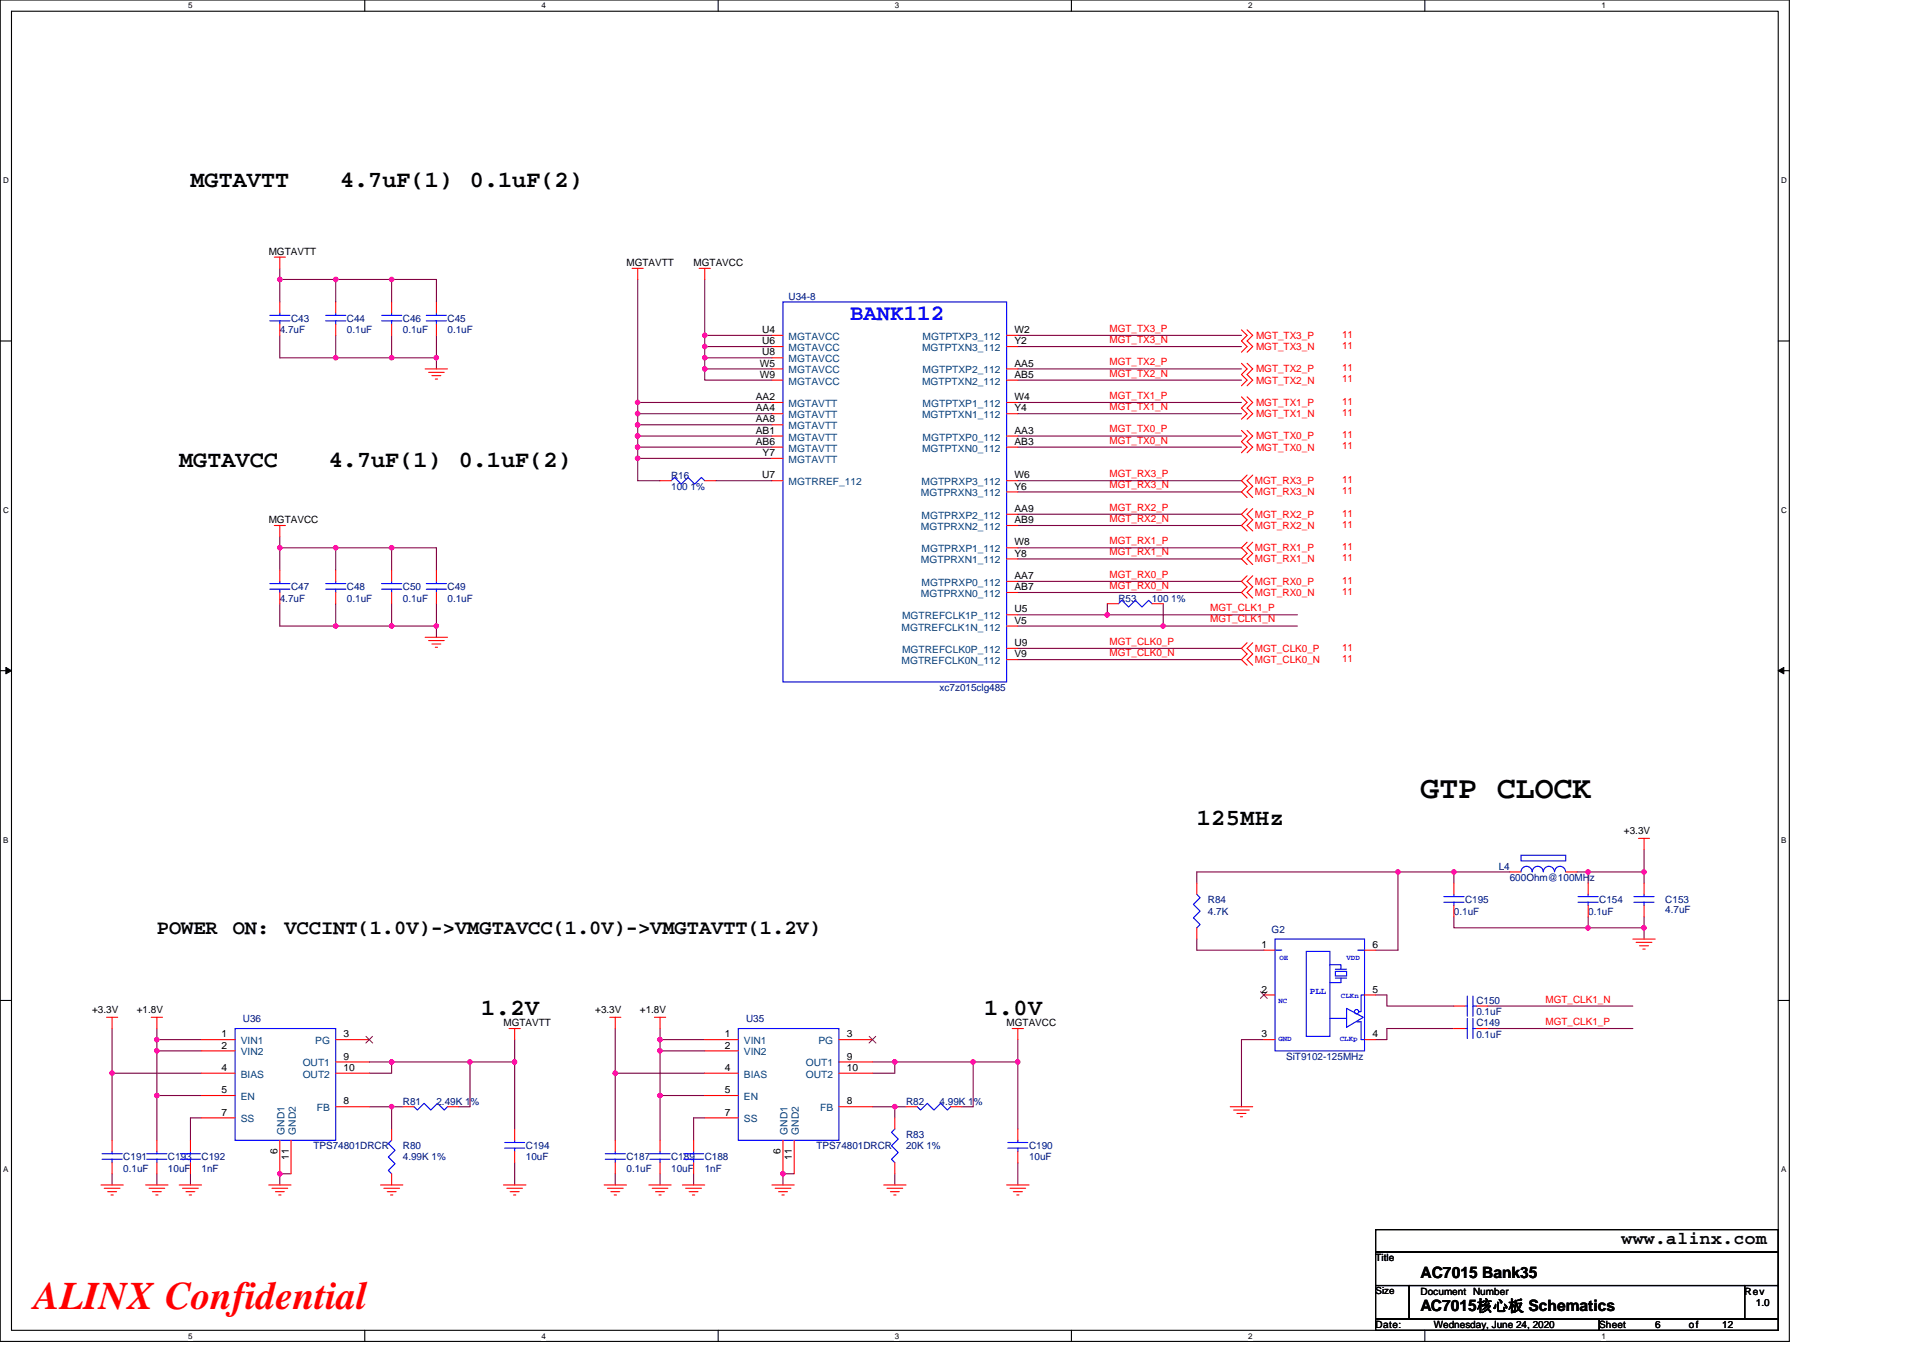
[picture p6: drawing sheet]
<svg xmlns="http://www.w3.org/2000/svg" width="297mm" height="210mm" viewBox="0 0 297 210" stroke-linecap="round" stroke-linejoin="round" font-family="sans-serif">
<path d="M0 0h276.4v207.3h-276.4zM1.8 1.7h272.9v203.8h-272.9z" fill="none" stroke="#000" stroke-width=".17"/>
<g fill="#fff">
<path d="M29.1 .2h.6v1.4h-.6z"/>
<path d="M29.1 205.7h.6v1.4h-.6z"/>
</g>
<path d="M56.3 0v1.7M56.3 205.5v1.8" fill="none" stroke="#000" stroke-width=".17"/>
<g fill="#fff">
<path d="M83.6 .2h.7v1.4h-.7z"/>
<path d="M83.6 205.7h.7v1.4h-.7z"/>
</g>
<path d="M110.9 0v1.7M110.9 205.5v1.8" fill="none" stroke="#000" stroke-width=".17"/>
<g fill="#fff">
<path d="M138.2 .2h.7v1.4h-.7z"/>
<path d="M138.2 205.7h.7v1.4h-.7z"/>
</g>
<path d="M165.5 0v1.7M165.5 205.5v1.8" fill="none" stroke="#000" stroke-width=".17"/>
<g fill="#fff">
<path d="M192.8 .2h.6v1.4h-.6z"/>
<path d="M192.8 205.7h.6v1.4h-.6z"/>
</g>
<path d="M220.1 0v1.7M220.1 205.5v1.8" fill="none" stroke="#000" stroke-width=".17"/>
<g fill="#fff">
<path d="M247.4 .2h.6v1.4h-.6z"/>
<path d="M247.4 205.7h.6v1.4h-.6z"/>
<path d="M.5 27.2h.8v1.4h-.8z"/>
<path d="M275.1 27.2h.9v1.4h-.9z"/>
<path d="M.5 78.1h.8v1.4h-.8z"/>
<path d="M275.1 78.1h.9v1.4h-.9z"/>
</g>
<path d="M0 52.7h1.8M274.7 52.7h1.7" fill="none" stroke="#000" stroke-width=".17"/>
<g fill="#fff">
<path d="M.5 129.1h.8v1.4h-.8z"/>
<path d="M275.1 129.1h.8v1.4h-.8z"/>
</g>
<path d="M0 103.6h1.8M274.7 103.6h1.7" fill="none" stroke="#000" stroke-width=".17"/>
<path d="M.9 103.1l.9 .5-.9 .5zM274.7 103.6l.8-.5v1z" fill="#000" stroke="#000" stroke-width=".15"/>
<g fill="#fff">
<path d="M.5 180h.8v1.4h-.8z"/>
<path d="M275.1 180h.8v1.4h-.8z"/>
</g>
<path d="M0 154.6h1.8M274.7 154.6h1.7M212.5 190h62.2v3.5h-62.2zM212.5 193.5h62.2v5.1h-62.2zM212.5 198.6h5.2v5.2h-5.2zM217.7 198.6h51.8v5.2h-51.8zM269.5 198.6h5.2v5.2h-5.2zM212.5 203.8h34.5v1.7h-34.5zM247 203.8h27.7v1.7h-27.7z" fill="none" stroke="#000" stroke-width=".17"/>
<g fill="none" stroke="#800040" stroke-width=".17">
<path d="M43.2 43.2h8.7M43.2 43.2v3.5M43.2 41.5v1.7M43.2 51.8v3.5h8.7M51.9 55.3h8.6M51.9 43.2h8.6v3.5M51.9 51.8v3.5M51.9 43.2v3.5M60.5 51.8v3.5M60.5 43.2h6.9v3.5M60.5 55.3h6.9M67.4 51.8v3.5"/>
<path d="M67.4 55.3v1.7M98.5 43.2v19h20.7M108.9 43.2v8.6h10.3M108.9 51.8v1.8h10.3M108.9 55.3h10.3M108.9 55.3v1.7h10.3M108.9 57v1.7h10.3M108.9 53.6v1.7M157.2 53.6h34.6M157.2 51.8h34.6M157.2 57h34.6M157.2 58.7h34.6"/>
<path d="M98.5 62.2v1.7h20.7M98.5 67.4h20.7M98.5 69.1h20.7M98.5 67.4v1.7M98.5 70.8v3.5h3.5M98.5 63.9v1.7M98.5 65.6v1.8M98.5 69.1v1.7M98.5 70.8h20.7M98.5 65.6h20.7M110.6 74.3h8.6M157.2 63.9h34.6"/>
<path d="M157.2 62.2h34.6M157.2 69.1h34.6M157.2 67.4h34.6M157.2 76h34.6M157.2 74.3h34.6M157.2 79.5h34.6M43.2 84.6v3.5M43.2 84.6h8.7M43.2 82.9v1.7M43.2 93.3v3.4h8.7M51.9 96.7h8.6M51.9 93.3v3.4"/>
<path d="M51.9 84.6v3.5M51.9 84.6h8.6v3.5M60.5 93.3v3.4M60.5 84.6h6.9v3.5M60.5 96.7h6.9M67.4 93.3v3.4M67.4 96.7v1.8M157.2 81.2h34.6M157.2 86.4h34.6M157.2 84.6h34.6M157.2 91.5h34.6M157.2 89.8h34.6"/>
<path d="M157.2 95h13.8M157.2 96.7h22.5M171 95h29.4M171 93.3v1.7M179.7 96.7h20.7M179.7 93.3v3.4M157.2 101.9h34.6M157.2 100.2h34.6M215.9 134.7h-31v1.8M215.9 134.7h8.7M215.9 134.7v12.1h-3.4M224.6 134.7h8.6"/>
<path d="M224.6 134.7v1.8M243.6 134.7h1.7M245.3 134.7v1.8M245.3 134.7h8.7v1.8M254 131.3v3.4M17.3 158.9v6.9h13.8M24.2 158.9v1.7M95 158.9v6.9h13.9M102 158.9v1.7M184.9 145.1v1.7h10.3M212.5 153.7h1.7v1.7h10.4M224.6 158.9h-10.4v1.7h-1.7"/>
<path d="M224.6 141.6v1.8h20.7M229.8 158.9h22.4M229.8 155.4h22.4M245.3 143.4h8.7M245.3 141.6v1.8M254 141.6v1.8M254 143.4v1.7M17.3 165.8v10.4M24.2 160.6h6.9M24.2 160.6v1.8h6.9M24.2 162.4v6.9h6.9M24.2 169.3v6.9"/>
<path d="M31.1 172.7h-1.7v3.5M57 171h3.5M57 164.1h3.5M60.5 164.1v1.7h-3.5M60.5 164.1h12.1M60.5 171h1.7M60.5 171v3.5M72.6 164.1h6.9M72.6 164.1v6.9h-1.7M79.5 160.6v3.5M79.5 164.1v10.4M79.5 179.6v3.5"/>
<path d="M95 165.8v10.4M102 160.6h6.9M102 160.6v1.8h6.9M102 162.4v6.9h6.9M102 169.3v6.9M108.9 172.7h-1.8v3.5M134.8 171h3.4M134.8 164.1h3.4M138.2 164.1v1.7h-3.4M138.2 164.1h12.1M138.2 171v1.7M138.2 171h1.8"/>
<path d="M150.3 164.1h6.9M150.3 164.1v6.9h-1.7M157.2 160.6v3.5M157.2 164.1v10.4M157.2 179.6v3.5M195.2 160.6h-3.4v10.4M17.3 181.4v1.7M24.2 181.4v1.7M29.4 181.4v1.7M45 181.4h-1.8v1.7M95 181.4v1.7M102 181.4v1.7"/>
<path d="M107.1 181.4v1.7M122.7 181.4h-1.8v1.7M138.2 181.4v1.7"/>
</g>
<g fill="#f0f" stroke="#f0f" stroke-width=".17">
<circle cx="98.5" cy="67.3" r=".34"/>
<circle cx="98.5" cy="70.8" r=".33"/>
<circle cx="98.5" cy="63.9" r=".34"/>
<circle cx="98.5" cy="62.2" r=".33"/>
<circle cx="98.5" cy="65.6" r=".34"/>
<circle cx="98.5" cy="69.1" r=".34"/>
<circle cx="43.2" cy="43.2" r=".34"/>
<circle cx="67.4" cy="55.3" r=".34"/>
<circle cx="51.9" cy="55.3" r=".34"/>
<circle cx="60.5" cy="43.2" r=".34"/>
<circle cx="60.5" cy="55.3" r=".34"/>
<circle cx="51.9" cy="43.2" r=".34"/>
<circle cx="43.2" cy="84.6" r=".34"/>
<circle cx="67.4" cy="96.7" r=".33"/>
<circle cx="60.5" cy="84.6" r=".34"/>
<circle cx="51.9" cy="84.6" r=".34"/>
<circle cx="60.5" cy="96.7" r=".33"/>
<circle cx="51.9" cy="96.7" r=".33"/>
<circle cx="108.9" cy="53.5" r=".33"/>
<circle cx="108.9" cy="51.8" r=".34"/>
<circle cx="108.9" cy="55.3" r=".34"/>
<circle cx="108.9" cy="57" r=".34"/>
<circle cx="60.5" cy="171" r=".34"/>
<circle cx="72.6" cy="164.1" r=".34"/>
<circle cx="138.2" cy="171" r=".34"/>
<circle cx="150.3" cy="164.1" r=".34"/>
<circle cx="101.9" cy="160.6" r=".34"/>
<circle cx="101.9" cy="162.3" r=".34"/>
<circle cx="95" cy="165.8" r=".33"/>
<circle cx="120.9" cy="181.4" r=".34"/>
<circle cx="101.9" cy="169.3" r=".34"/>
<circle cx="157.2" cy="164.1" r=".34"/>
<circle cx="60.5" cy="164.1" r=".34"/>
<circle cx="138.2" cy="164.1" r=".34"/>
<circle cx="24.2" cy="160.6" r=".34"/>
<circle cx="24.2" cy="162.3" r=".34"/>
<circle cx="17.3" cy="165.8" r=".33"/>
<circle cx="43.2" cy="181.4" r=".34"/>
<circle cx="24.2" cy="169.3" r=".34"/>
<circle cx="79.5" cy="164.1" r=".34"/>
<circle cx="253.9" cy="134.7" r=".34"/>
<circle cx="253.9" cy="143.4" r=".34"/>
<circle cx="245.3" cy="143.4" r=".34"/>
<circle cx="224.6" cy="134.7" r=".34"/>
<circle cx="215.9" cy="134.7" r=".34"/>
<circle cx="245.3" cy="134.7" r=".34"/>
<circle cx="171" cy="95" r=".34"/>
<circle cx="179.7" cy="96.7" r=".33"/>
</g>
<g fill="none" stroke="#f00" stroke-width=".17">
<path d="M42.4 39.7h1.7M43.2 39.7v1.8M43.2 46.7v1.7M43.2 50.1v1.7M51.9 46.7v1.7M51.9 50.1v1.7M60.5 46.7v1.7M60.5 50.1v1.7M65.7 57h3.4M66.2 57.5h2.4M66.7 58h1.4M67.2 58.6h.4"/>
<path d="M67.4 46.7v1.7M67.4 50.1v1.7M97.6 41.5h1.8M98.5 41.5v1.7M108 41.5h1.7M108.9 41.5v1.7M119.2 51.8h1.7M119.2 53.6h1.7M119.2 55.3h1.7M119.2 57h1.7M119.2 58.7h1.7M155.5 51.8h1.7"/>
<path d="M155.5 53.6h1.7M155.5 57h1.7M155.5 58.7h1.7M191.8 51l.8 .8-.8 .9 .8 .9-.8 .8M191.8 56.1l.8 .9-.8 .9 .8 .8-.8 .9M192.6 51l.9 .8-.9 .9 .9 .9-.9 .8M192.6 56.1l.9 .9-.9 .9 .9 .8-.9 .9M102 74.3h1.7M108.9 74.3h1.7M119.2 74.3h1.7M119.2 62.2h1.7M119.2 63.9h1.7"/>
<path d="M119.2 65.6h1.7M119.2 67.4h1.7M119.2 69.1h1.7M119.2 70.8h1.7M155.5 79.5h1.7M155.5 74.3h1.7M155.5 67.4h1.7M155.5 62.2h1.7M155.5 76h1.7M155.5 69.1h1.7M155.5 63.9h1.7M191.8 61.3l.8 .9-.8 .9 .8 .8-.8 .9"/>
<path d="M191.8 66.5l.8 .9-.8 .8 .8 .9-.8 .9M192.6 61.3l.9 .9-.9 .9 .9 .8-.9 .9M192.6 66.5l.9 .9-.9 .8 .9 .9-.9 .9M192.6 73.4l-.8 .9 .8 .8-.8 .9 .8 .9M192.6 78.6l-.8 .9 .8 .8-.8 .9 .8 .8M193.5 73.4l-.9 .9 .9 .8-.9 .9 .9 .9M193.5 78.6l-.9 .9 .9 .8-.9 .9 .9 .8M42.4 81.2h1.7M43.2 81.2v1.7M43.2 88.1v1.7M43.2 91.5v1.8M51.9 88.1v1.7"/>
<path d="M51.9 91.5v1.8M60.5 88.1v1.7M60.5 91.5v1.8M65.7 98.5h3.4M66.2 99h2.4M66.7 99.5h1.4M67.4 88.1v1.7M67.4 91.5v1.8M155.5 91.5h1.7M155.5 84.6h1.7M155.5 89.8h1.7M155.5 96.7h1.7"/>
<path d="M155.5 95h1.7M155.5 81.2h1.7M155.5 86.4h1.7M171 93.3h1.8M177.9 93.3h1.8M192.6 83.8l-.8 .8 .8 .9-.8 .9 .8 .8M192.6 89l-.8 .8 .8 .9-.8 .8 .8 .9M192.6 99.3l-.8 .9 .8 .8-.8 .9 .8 .9M193.5 83.8l-.9 .8 .9 .9-.9 .9 .9 .8M193.5 89l-.9 .8 .9 .9-.9 .8 .9 .9M193.5 99.3l-.9 .9 .9 .8-.9 .9 .9 .9M67.2 100h.4"/>
<path d="M155.5 100.2h1.7M155.5 101.9h1.7M184.9 136.5v1.7M224.6 136.5v1.7M224.6 139.9v1.7M233.2 134.7h1.7M241.8 134.7h1.8M245.3 136.5v1.7M245.3 139.9v1.7M253.1 129.5h1.7M254 136.5v1.7M254 139.9v1.7"/>
<path d="M254 129.5v1.8M16.5 157.2h1.7M17.3 157.2v1.7M23.4 157.2h1.7M24.2 157.2v1.7M78.6 158.9h1.8M79.5 158.9v1.7M94.2 157.2h1.7M95 157.2v1.7M101.1 157.2h1.7M102 157.2v1.7M156.4 158.9h1.7"/>
<path d="M157.2 158.9v1.7M184.9 143.4v1.7M195.2 146.8h1.8M195.2 153.7h1.8M210.8 153.7h1.7M210.8 146.8h1.7M224.6 155.4h1.7M224.6 158.9h1.7M228 155.4h1.8M228 158.9h1.8M252.2 145.1h3.5M252.7 145.6h2.5"/>
<path d="M253.3 146.1h1.3M253.8 146.6h.3M17.3 176.2v1.7M17.3 179.6v1.8M24.2 176.2v1.7M24.2 179.6v1.8M29.4 176.2v1.7M29.4 179.6v1.8M31.1 160.6h5.2M31.1 162.4h5.2M31.1 165.8h5.2M31.1 169.3h5.2"/>
<path d="M31.1 172.7h5.2M43.2 176.2v5.2M45 176.2v5.2M51.9 171h5.1M51.9 164.1h5.1M51.9 165.8h5.1M51.9 160.6h5.1M60.5 174.5v1.7M62.2 171h1.8M69.1 171h1.8M79.5 174.5v1.7M79.5 177.9v1.7"/>
<path d="M95 176.2v1.7M95 179.6v1.8M102 176.2v1.7M102 179.6v1.8M107.1 176.2v1.7M107.1 179.6v1.8M108.9 160.6h5.1M108.9 162.4h5.1M108.9 165.8h5.1M108.9 169.3h5.1M108.9 172.7h5.1M120.9 176.2v5.2"/>
<path d="M122.7 176.2v5.2M129.6 171h5.2M129.6 164.1h5.2M129.6 165.8h5.2M129.6 160.6h5.2M138.2 179.6v1.8M138.2 172.7v1.8M140 171h1.7M146.9 171h1.7M157.2 174.5v1.7M157.2 177.9v1.7M190 171h3.5"/>
<path d="M190.6 171.5h2.4M191.1 172h1.4M191.6 172.6h.3M195.2 160.6h1.8M210.8 160.6h1.7M15.6 183.1h3.4M16.1 183.6h2.4M16.6 184.1h1.4M17.1 184.6h.4M22.5 183.1h3.4M23 183.6h2.4M23.5 184.1h1.4"/>
<path d="M24.1 184.6h.3M27.7 183.1h3.4M28.2 183.6h2.4M28.7 184.1h1.4M29.2 184.6h.4M41.5 183.1h3.5M42 183.6h2.4M42.5 184.1h1.4M43 184.6h.4M58.8 183.1h3.4M59.3 183.6h2.4M59.8 184.1h1.4"/>
<path d="M60.3 184.6h.4M60.5 181.4v1.7M77.8 183.1h3.4M78.3 183.6h2.4M78.8 184.1h1.4M79.3 184.6h.4M93.3 183.1h3.5M93.8 183.6h2.5M94.4 184.1h1.3M94.9 184.6h.3M100.2 183.1h3.5M100.8 183.6h2.4"/>
<path d="M101.3 184.1h1.3M101.8 184.6h.3M105.4 183.1h3.5M105.9 183.6h2.4M106.4 184.1h1.4M107 184.6h.3M119.2 183.1h3.5M119.7 183.6h2.5M120.3 184.1h1.3M120.8 184.6h.3M136.5 183.1h3.5M137 183.6h2.4"/>
<path d="M137.5 184.1h1.4M138 184.6h.4M155.5 183.1h3.5M156 183.6h2.4M156.5 184.1h1.4M157.1 184.6h.3"/>
</g>
<g fill="none" stroke="#00f" stroke-width=".17">
<path d="M41.7 49.6h3.1M41.7 48.7h3.1M43.2 48.4v.3M43.2 49.6v.5M50.3 49.6h3.1M50.3 48.7h3.1M51.9 48.4v.3M51.9 49.6v.5M58.9 49.6h3.2M58.9 48.7h3.2M60.5 48.4v.3M60.5 49.6v.5"/>
<path d="M65.8 49.6h3.2M65.8 48.7h3.2M67.4 48.4v.3M67.4 49.6v.5M120.9 46.7h34.6v58.7h-34.6zM103.7 74.3l.5-.5 1 1 1.1-1 1 1 1-1 .6 .5M41.7 91h3.1M41.7 90.2h3.1M43.2 89.8v.4M43.2 91v.5M50.3 91h3.1M50.3 90.2h3.1"/>
<path d="M51.9 89.8v.4M51.9 91v.5M58.9 91h3.2M58.9 90.2h3.2M60.5 89.8v.4M60.5 91v.5M65.8 91h3.2M65.8 90.2h3.2M67.4 89.8v.4M67.4 91v.5M172.8 93.3l.5-.5 1 1 1.1-1 1 1 1-1 .5 .5M184.9 138.2l.5 .5-1.1 1 1.1 1.1-1.1 1 1.1 1.1-.5 .5"/>
<path d="M223 139.4h3.1M223 138.5h3.1M224.6 138.2v.3M224.6 139.4v.5M234.9 132.1h6.9v.9h-6.9zM236.7 134.7a.86 .86 0 0 0-.9-.8 .86 .86 0 0 0-.9 .8M241.8 134.7a.86 .86 0 0 0-.8-.8 .86 .86 0 0 0-.9 .8 .87 .87 0 0 0-.9-.8 .87 .87 0 0 0-.8 .8 .85 .85 0 0 0-.9-.8 .85 .85 0 0 0-.8 .8M243.8 139.4h3.1M243.8 138.5h3.1M245.3 138.2v.3M245.3 139.4v.5M252.4 139.4h3.1"/>
<path d="M252.4 138.5h3.1M254 138.2v.3M254 139.4v.5M36.3 158.9h15.6v17.3h-15.6zM114 158.9h15.6v17.3h-15.6zM197 145.1h13.8v17.3h-13.8zM197 146.8h1M201.8 147h3.6v13.1h-3.6zM205.4 149.1h1.7v.7M205.4 157.4h2.6M206.3 150.1h1.7v.7h-1.7zM206.3 149.8h1.7"/>
<path d="M206.3 151.1h1.7M207.1 151.1v.7h-1.7M208 155.8l2.6 1.4-2.6 1.5zM209.5 157.9h.7v2.7h.6M209.7 146.8h1.1M210.8 153.7h-.6v2.6h-.3M226.3 155.4h.3M226.3 158.9h.3M226.6 153.9v3.1M226.6 157.4v3.1M227.5 153.9v3.1M227.5 155.4h.5"/>
<path d="M227.5 157.4v3.1M227.5 158.9h.5M15.8 179.1h3.1M15.8 178.3h3.1M17.3 177.9v.4M17.3 179.1v.5M22.7 179.1h3.1M22.7 178.3h3.1M24.2 177.9v.4M24.2 179.1v.5M27.9 179.1h3.1M27.9 178.3h3.1"/>
<path d="M29.4 177.9v.4M29.4 179.1v.5M60.5 176.2l-.5 .5 1 1-1 1.1 1 1-1 1 .5 .6M64 171l.5 .5 1-1 1 1 1.1-1 1 1 .5-.5M78 177.4h3M78 176.5h3M79.5 176.2v.3M79.5 177.4v.5M93.5 179.1h3.1M93.5 178.3h3.1M95 177.9v.4M95 179.1v.5"/>
<path d="M100.4 179.1h3.1M100.4 178.3h3.1M102 177.9v.4M102 179.1v.5M105.6 179.1h3.1M105.6 178.3h3.1M107.1 177.9v.4M107.1 179.1v.5M138.2 174.5l-.5 .5 1 1-1 1 1 1.1-1 1 .5 .5M141.7 171l.5 .5 1-1 1.1 1 1-1 1 1 .6-.5M155.7 177.4h3.1M155.7 176.5h3.1"/>
<path d="M157.2 176.2v.3M157.2 177.4v.5"/>
<circle cx="209.5" cy="156.3" r=".34"/>
</g>
<path d="M194.7 153.2l1 1.1M195.7 153.2l-1 1.1M56.5 160.1l1.1 1.1M57.5 160.1l-1 1.1M134.3 160.1l1 1.1M135.3 160.1l-1.1 1.1" fill="none" stroke="#804000" stroke-width=".15"/>
<text font-size="6" fill="#f00" x="5.2" y="202.3">ALINX Confidential</text>
<text font-size="4.9" x="219.4" y="123.3">GTP CLOCK</text>
<g font-size="3.6">
<text x="29.4" y="28.9">MGTAVTT</text>
<text x="52.5" y="28.9">4.7uF(1)</text>
<text x="72.6" y="28.9">0.1uF(2)</text>
<text x="27.7" y="72.1">MGTAVCC</text>
<text x="50.8" y="72.1">4.7uF(1)</text>
<text x="70.9" y="72.1">0.1uF(2)</text>
<text x="184.9" y="127.4">125MHz</text>
<text x="74.3" y="156.8">1.2V</text>
<text x="152" y="156.8">1.0V</text>
</g>
<text font-size="3.4" fill="#00f" x="131.3" y="49.5">BANK112</text>
<g font-size="3.2">
<text x="24.2" y="144.3">POWER</text>
<text x="36" y="144.3">ON:</text>
<text x="43.9" y="144.3">VCCINT(1.0V)-&gt;VMGTAVCC(1.0V)-&gt;VMGTAVTT(1.2V)</text>
</g>
<text font-size="2.8" x="250.5" y="192.3">www.alinx.com</text>
<g font-size="2.4">
<text x="219.4" y="197.4">AC7015 Bank35</text>
<text x="219.4" y="202.6">AC7015核心板 Schematics</text>
</g>
<g font-size="1.5">
<text x="41.5" y="39.4">MGTAVTT</text>
<text x="96.8" y="41.1">MGTAVTT</text>
<text x="107.1" y="41.1">MGTAVCC</text>
<text x="117.7" y="51.5">U4</text>
<text x="117.7" y="53.2">U6</text>
<text x="156.7" y="51.5">W2</text>
<text x="156.7" y="53.2">Y2</text>
<text x="117.3" y="56.6">W5</text>
<text x="117.3" y="58.4">W9</text>
<text x="117.7" y="54.9">U8</text>
<text x="156.7" y="56.6">AA5</text>
<text x="156.7" y="58.4">AB5</text>
<text x="116.7" y="61.8">AA2</text>
<text x="116.7" y="63.6">AA4</text>
<text x="116.7" y="65.3">AA8</text>
<text x="156.7" y="61.8">W4</text>
<text x="156.7" y="63.6">Y4</text>
<text x="116.7" y="67">AB1</text>
<text x="116.7" y="68.7">AB6</text>
<text x="117.8" y="70.5">Y7</text>
<text x="156.7" y="67">AA3</text>
<text x="156.7" y="68.7">AB3</text>
<text x="117.7" y="73.9">U7</text>
<text x="156.7" y="75.6">Y6</text>
<text x="156.7" y="73.9">W6</text>
<text x="41.5" y="80.9">MGTAVCC</text>
<text x="156.7" y="80.8">AB9</text>
<text x="156.7" y="79.1">AA9</text>
<text x="156.7" y="86">Y8</text>
<text x="156.7" y="84.3">W8</text>
<text x="156.7" y="89.5">AA7</text>
<text x="156.7" y="94.6">U5</text>
<text x="156.7" y="91.2">AB7</text>
<text x="156.7" y="101.6">V9</text>
<text x="156.7" y="96.4">V5</text>
<text x="156.7" y="99.8">U9</text>
<text x="250.8" y="128.9">+3.3V</text>
<text x="194.9" y="146.5">1</text>
<text x="212" y="146.5">6</text>
<text x="194.9" y="153.4">2</text>
<text x="212" y="153.4">5</text>
<text x="14.2" y="156.5">+3.3V</text>
<text x="21.1" y="156.5">+1.8V</text>
<text x="34.2" y="160.3">1</text>
<text x="53.1" y="160.3">3</text>
<text x="77.8" y="158.6">MGTAVTT</text>
<text x="91.9" y="156.5">+3.3V</text>
<text x="98.8" y="156.5">+1.8V</text>
<text x="111.9" y="160.3">1</text>
<text x="130.8" y="160.3">3</text>
<text x="155.5" y="158.6">MGTAVCC</text>
<text x="194.9" y="160.3">3</text>
<text x="212" y="160.3">4</text>
<text x="34.2" y="162">2</text>
<text x="34.2" y="165.5">4</text>
<text x="53.1" y="163.7">9</text>
<text x="53.1" y="165.5">10</text>
<text x="111.9" y="162">2</text>
<text x="111.9" y="165.5">4</text>
<text x="130.8" y="163.7">9</text>
<text x="130.8" y="165.5">10</text>
<text x="34.2" y="168.9">5</text>
<text x="34.2" y="172.4">7</text>
<text x="53.1" y="170.6">8</text>
<text x="111.9" y="168.9">5</text>
<text x="111.9" y="172.4">7</text>
<text x="130.8" y="170.6">8</text>
<text x="42.9" y="178.3" transform="rotate(-90 42.9 178.3)">6</text>
<text x="44.6" y="179.2" transform="rotate(-90 44.6 179.2)">11</text>
<text x="120.6" y="178.3" transform="rotate(-90 120.6 178.3)">6</text>
<text x="122.3" y="179.2" transform="rotate(-90 122.3 179.2)">11</text>
<text x="212.5" y="194.9">Title</text>
<text x="212.5" y="200">Size</text>
<text x="219.4" y="200">Document Number</text>
<text x="269.5" y="200">Rev</text>
<text x="271.2" y="201.8">1.0</text>
<text x="212.5" y="205.2">Date:</text>
<text x="221.5" y="205.2">Wednesday, June 24, 2020</text>
<text x="247" y="205.2">Sheet</text>
<text x="255.7" y="205.2">6</text>
<text x="260.9" y="205.2">of</text>
<text x="266" y="205.2">12</text>
</g>
<g font-size="1.5" fill="#000080">
<text x="121.8" y="46.3">U34-8</text>
<text x="43.2" y="51.5">4.7uF</text>
<text x="45" y="49.8">C43</text>
<text x="53.6" y="49.8">C44</text>
<text x="53.6" y="51.5">0.1uF</text>
<text x="62.2" y="49.8">C46</text>
<text x="62.2" y="51.5">0.1uF</text>
<text x="69.1" y="49.8">C45</text>
<text x="69.1" y="51.5">0.1uF</text>
<text x="103.7" y="74">R16</text>
<text x="103.7" y="75.7">100 1%</text>
<text x="43.2" y="92.9">4.7uF</text>
<text x="45" y="91.2">C47</text>
<text x="53.6" y="91.2">C48</text>
<text x="53.6" y="92.9">0.1uF</text>
<text x="62.2" y="91.2">C50</text>
<text x="62.2" y="92.9">0.1uF</text>
<text x="69.1" y="91.2">C49</text>
<text x="69.1" y="92.9">0.1uF</text>
<text x="172.8" y="92.9">R53</text>
<text x="177.9" y="92.9">100 1%</text>
<text x="145.1" y="106.8">xc7z015clg485</text>
<text x="231.5" y="134.4">L4</text>
<text x="233.2" y="136.1">600Ohm@100MHz</text>
<text x="186.6" y="139.6">R84</text>
<text x="186.6" y="141.3">4.7K</text>
<text x="224.6" y="141.3">0.1uF</text>
<text x="226.3" y="139.6">C195</text>
<text x="245.3" y="141.3">0.1uF</text>
<text x="247" y="139.6">C154</text>
<text x="257.2" y="139.6">C153</text>
<text x="257.2" y="141.1">4.7uF</text>
<text x="196.4" y="144.1">G2</text>
<text x="228" y="155.1">C150</text>
<text x="37.5" y="157.9">U36</text>
<text x="115.2" y="157.9">U35</text>
<text x="228" y="156.8">0.1uF</text>
<text x="228" y="158.6">C149</text>
<text x="228" y="160.3">0.1uF</text>
<text x="198.7" y="163.8">SiT9102-125MHz</text>
<text x="62.2" y="170.7">R81</text>
<text x="67.4" y="170.7">2.49K 1%</text>
<text x="140" y="170.7">R82</text>
<text x="145.1" y="170.7">4.99K 1%</text>
<text x="19" y="179.3">C191</text>
<text x="25.9" y="179.3">C193</text>
<text x="31.1" y="179.3">C192</text>
<text x="48.4" y="177.6">TPS74801DRCR</text>
<text x="62.2" y="177.6">R80</text>
<text x="62.2" y="179.3">4.99K 1%</text>
<text x="81.2" y="177.6">C194</text>
<text x="81.2" y="179.3">10uF</text>
<text x="96.8" y="179.3">C187</text>
<text x="103.7" y="179.3">C189</text>
<text x="108.9" y="179.3">C188</text>
<text x="126.1" y="177.6">TPS74801DRCR</text>
<text x="140" y="175.9">R83</text>
<text x="140" y="177.6">20K 1%</text>
<text x="159" y="177.6">C190</text>
<text x="159" y="179.3">10uF</text>
<text x="19" y="181">0.1uF</text>
<text x="25.9" y="181">10uF</text>
<text x="31.1" y="181">1nF</text>
<text x="96.8" y="181">0.1uF</text>
<text x="103.7" y="181">10uF</text>
<text x="108.9" y="181">1nF</text>
</g>
<g font-size="1.5" fill="#004080">
<text x="121.8" y="52.5">MGTAVCC</text>
<text x="142.5" y="52.5">MGTPTXP3_112</text>
<text x="121.8" y="54.3">MGTAVCC</text>
<text x="121.8" y="56">MGTAVCC</text>
<text x="121.8" y="57.7">MGTAVCC</text>
<text x="121.8" y="59.4">MGTAVCC</text>
<text x="142.4" y="54.3">MGTPTXN3_112</text>
<text x="142.4" y="59.4">MGTPTXN2_112</text>
<text x="142.5" y="57.7">MGTPTXP2_112</text>
<text x="121.8" y="62.9">MGTAVTT</text>
<text x="121.8" y="64.6">MGTAVTT</text>
<text x="142.4" y="64.6">MGTPTXN1_112</text>
<text x="142.5" y="62.9">MGTPTXP1_112</text>
<text x="121.8" y="66.3">MGTAVTT</text>
<text x="121.8" y="68.1">MGTAVTT</text>
<text x="121.8" y="69.8">MGTAVTT</text>
<text x="121.8" y="71.5">MGTAVTT</text>
<text x="142.4" y="69.8">MGTPTXN0_112</text>
<text x="142.5" y="68.1">MGTPTXP0_112</text>
<text x="121.8" y="75">MGTRREF_112</text>
<text x="142.3" y="76.7">MGTPRXN3_112</text>
<text x="142.3" y="75">MGTPRXP3_112</text>
<text x="142.3" y="81.9">MGTPRXN2_112</text>
<text x="142.3" y="80.2">MGTPRXP2_112</text>
<text x="142.3" y="87.1">MGTPRXN1_112</text>
<text x="142.3" y="85.3">MGTPRXP1_112</text>
<text x="139.3" y="95.7">MGTREFCLK1P_112</text>
<text x="142.3" y="92.2">MGTPRXN0_112</text>
<text x="142.3" y="90.5">MGTPRXP0_112</text>
<text x="139.3" y="97.4">MGTREFCLK1N_112</text>
<text x="139.3" y="100.9">MGTREFCLK0P_112</text>
<text x="139.3" y="102.6">MGTREFCLK0N_112</text>
<text x="37.2" y="161.3">VIN1</text>
<text x="48.7" y="161.3">PG</text>
<text x="114.9" y="161.3">VIN1</text>
<text x="126.4" y="161.3">PG</text>
<text x="37.2" y="163.1">VIN2</text>
<text x="37.2" y="166.5">BIAS</text>
<text x="46.8" y="164.8">OUT1</text>
<text x="46.8" y="166.5">OUT2</text>
<text x="114.9" y="163.1">VIN2</text>
<text x="114.9" y="166.5">BIAS</text>
<text x="124.5" y="164.8">OUT1</text>
<text x="124.5" y="166.5">OUT2</text>
<text x="37.2" y="170">EN</text>
<text x="37.2" y="173.4">SS</text>
<text x="49" y="171.7">FB</text>
<text x="114.9" y="170">EN</text>
<text x="114.9" y="173.4">SS</text>
<text x="126.7" y="171.7">FB</text>
<text x="43.9" y="175.3" transform="rotate(-90 43.9 175.3)">GND1</text>
<text x="45.7" y="175.3" transform="rotate(-90 45.7 175.3)">GND2</text>
<text x="121.7" y="175.3" transform="rotate(-90 121.7 175.3)">GND1</text>
<text x="123.4" y="175.3" transform="rotate(-90 123.4 175.3)">GND2</text>
</g>
<g font-size="1.5" fill="#f00">
<text x="171.4" y="53">MGT_TX3_N</text>
<text x="171.4" y="51.3">MGT_TX3_P</text>
<text x="194" y="52.4">MGT_TX3_P</text>
<text x="207.3" y="52.2">11</text>
<text x="207.3" y="53.9">11</text>
<text x="171.4" y="56.5">MGT_TX2_P</text>
<text x="171.4" y="58.2">MGT_TX2_N</text>
<text x="194" y="54.1">MGT_TX3_N</text>
<text x="194" y="57.5">MGT_TX2_P</text>
<text x="194" y="59.3">MGT_TX2_N</text>
<text x="207.3" y="57.4">11</text>
<text x="207.3" y="59.1">11</text>
<text x="171.4" y="63.4">MGT_TX1_N</text>
<text x="171.4" y="61.6">MGT_TX1_P</text>
<text x="194" y="62.7">MGT_TX1_P</text>
<text x="194" y="64.5">MGT_TX1_N</text>
<text x="207.3" y="62.5">11</text>
<text x="207.3" y="64.3">11</text>
<text x="171.4" y="68.5">MGT_TX0_N</text>
<text x="171.4" y="66.8">MGT_TX0_P</text>
<text x="194" y="67.9">MGT_TX0_P</text>
<text x="194" y="69.6">MGT_TX0_N</text>
<text x="207.3" y="67.7">11</text>
<text x="207.3" y="69.4">11</text>
<text x="171.4" y="75.5">MGT_RX3_N</text>
<text x="171.4" y="73.7">MGT_RX3_P</text>
<text x="193.8" y="74.8">MGT_RX3_P</text>
<text x="193.8" y="76.5">MGT_RX3_N</text>
<text x="207.3" y="74.6">11</text>
<text x="207.3" y="76.4">11</text>
<text x="171.4" y="78.9">MGT_RX2_P</text>
<text x="171.4" y="80.6">MGT_RX2_N</text>
<text x="193.8" y="80">MGT_RX2_P</text>
<text x="193.8" y="81.7">MGT_RX2_N</text>
<text x="207.3" y="79.8">11</text>
<text x="207.3" y="81.6">11</text>
<text x="171.4" y="85.8">MGT_RX1_N</text>
<text x="171.4" y="84.1">MGT_RX1_P</text>
<text x="171.4" y="89.3">MGT_RX0_P</text>
<text x="193.8" y="85.2">MGT_RX1_P</text>
<text x="193.8" y="86.9">MGT_RX1_N</text>
<text x="207.3" y="85">11</text>
<text x="207.3" y="86.7">11</text>
<text x="171.4" y="91">MGT_RX0_N</text>
<text x="186.9" y="94.4">MGT_CLK1_P</text>
<text x="193.8" y="90.4">MGT_RX0_P</text>
<text x="193.8" y="92.1">MGT_RX0_N</text>
<text x="207.3" y="90.2">11</text>
<text x="207.3" y="91.9">11</text>
<text x="171.4" y="101.4">MGT_CLK0_N</text>
<text x="171.4" y="99.6">MGT_CLK0_P</text>
<text x="186.9" y="96.2">MGT_CLK1_N</text>
<text x="193.8" y="100.7">MGT_CLK0_P</text>
<text x="207.3" y="100.5">11</text>
<text x="193.8" y="102.4">MGT_CLK0_N</text>
<text x="207.3" y="102.3">11</text>
<text x="238.7" y="154.9">MGT_CLK1_N</text>
<text x="238.7" y="158.4">MGT_CLK1_P</text>
</g>
<text font-size="1.4" fill="#00f" x="202.3" y="153.5">PLL</text>
<g font-size="1.2">
<text x="29.1" y="1.3">5</text>
<text x="83.6" y="1.3">4</text>
<text x="138.2" y="1.3">3</text>
<text x="192.8" y="1.3">2</text>
<text x="247.4" y="1.3">1</text>
<text x=".5" y="28.3">D</text>
<text x="275.1" y="28.3">D</text>
<text x=".5" y="79.2">C</text>
<text x="275.1" y="79.2">C</text>
<text x=".5" y="130.2">B</text>
<text x="275.1" y="130.2">B</text>
<text x=".5" y="181.1">A</text>
<text x="275.1" y="181.1">A</text>
<text x="29.1" y="206.8">5</text>
<text x="83.6" y="206.8">4</text>
<text x="138.2" y="206.8">3</text>
<text x="192.8" y="206.8">2</text>
<text x="247.4" y="206.8">1</text>
</g>
<g font-size="1.1" fill="#00f">
<text x="197.6" y="148.3">OE</text>
<text x="208" y="148.3">VDD</text>
<text x="197.5" y="155">NC</text>
<text x="207.1" y="154.1">CLKn</text>
<text x="197.5" y="160.9">GND</text>
<text x="207" y="160.9">CLKp</text>
</g>
</svg>
